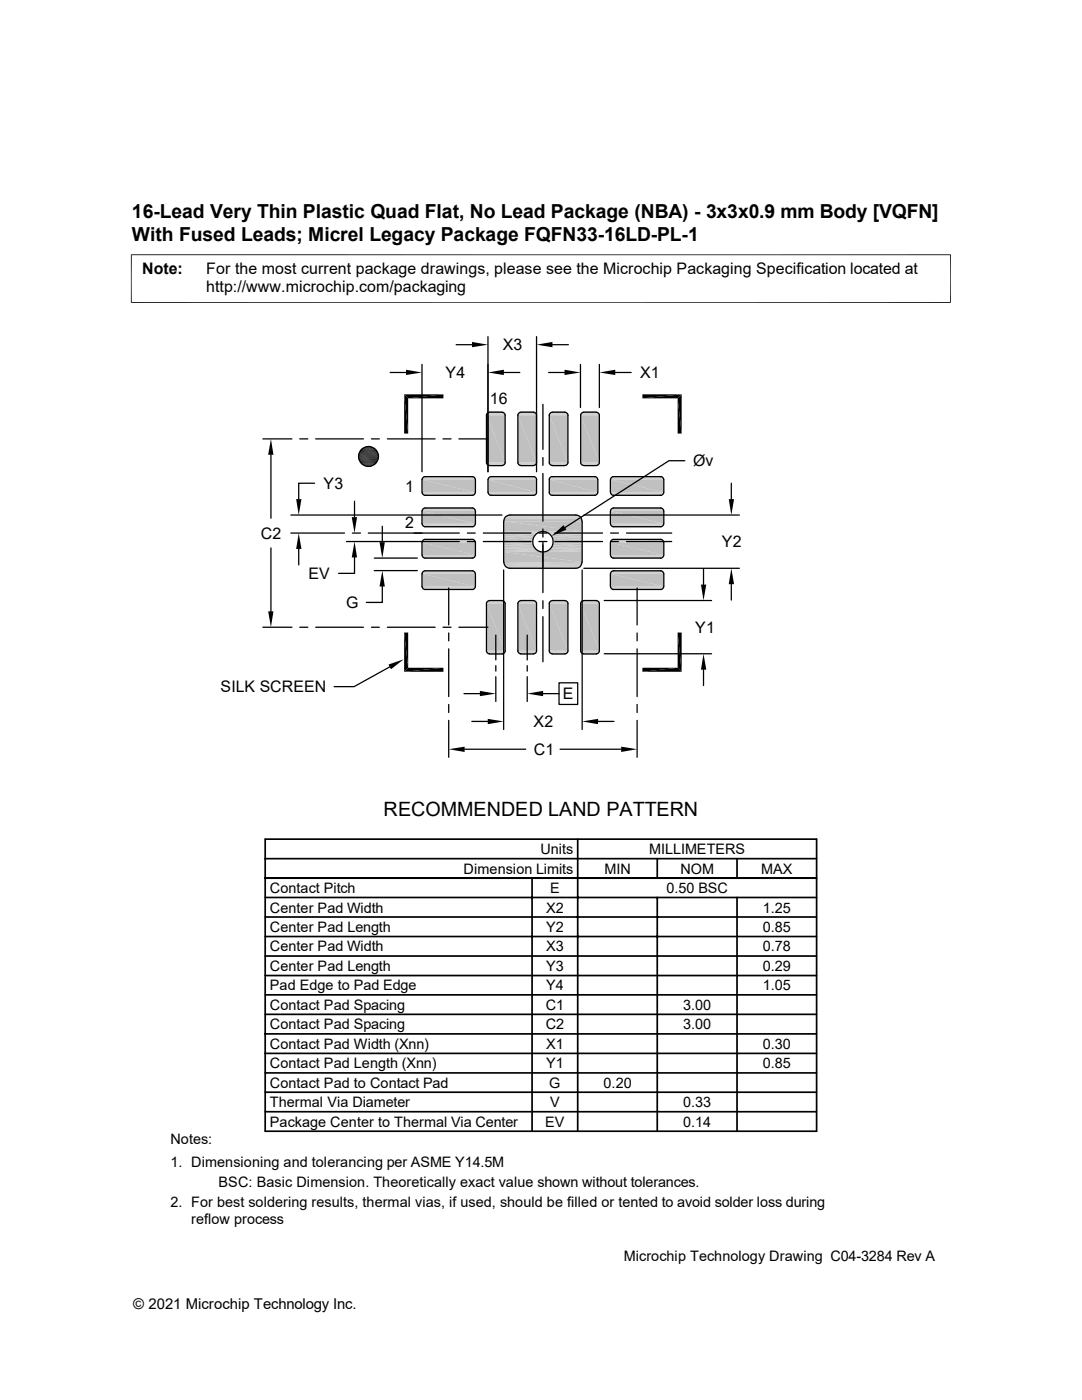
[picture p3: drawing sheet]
<svg xmlns="http://www.w3.org/2000/svg" width="216mm" height="279mm" viewBox="0 0 216 279" stroke-linecap="round" stroke-linejoin="round" font-family="sans-serif">
<g fill="none" stroke="#c0c0c0" stroke-width=".2">
<path d="M100.5 103.8h15.7M100.6 103.5h15.5M100.6 103.6h15.5M100.7 103.4h15.3M100.7 103.3h15.3M100.8 103.2h15.1M100.9 103.1h14.9M101 103h14.7M101 103h14.6M101.1 102.9h14.4M101.3 102.9h14.1M101.3 102.8h14"/>
<path d="M101.5 102.8h13.6"/>
</g>
<path d="M100.5 103.9h15.7M100.5 103.7h15.6" fill="none" stroke="#c0c0c0" stroke-width=".21"/>
<g fill="#c0c0c0">
<path d="M100.5 104l15.7 2h-15.7z"/>
<path d="M100.5 104h15.7v2z"/>
</g>
<path d="M100.5 106.1h7.6M100.5 106.2h7.3M100.5 109.9h6.9M100.5 110h7.3M100.5 110.1h7.6M108.5 106.1h7.7M108.5 110.1h7.7M108.9 106.2h7.3M108.9 110h7.3M109.3 109.9h6.9" fill="none" stroke="#c0c0c0" stroke-width=".2"/>
<path d="M100.5 106.4h6.9M109.3 106.4h6.9" fill="none" stroke="#c0c0c0" stroke-width=".21"/>
<path d="M100.5 106.6h6.6M109.6 106.6h6.6" fill="none" stroke="#c0c0c0" stroke-width=".25"/>
<path d="M100.5 106.9h6.3M100.5 109.3h6.3M100.5 109.6h6.6M109.6 109.6h6.6M109.9 106.9h6.3M109.9 109.3h6.3" fill="none" stroke="#c0c0c0" stroke-width=".3"/>
<path d="M100.5 107.2h6.1M100.5 108.7h5.9M100.5 109h6.1M110.1 107.2h6.1M110.1 109h6.1M110.3 108.7h5.9" fill="none" stroke="#c0c0c0" stroke-width=".34"/>
<path d="M100.5 107.5h5.9M100.5 107.9h5.8M100.5 108.3h5.8M110.3 107.5h5.9M110.4 107.9h5.8M110.4 108.3h5.8" fill="none" stroke="#c0c0c0" stroke-width=".38"/>
<g fill="#c0c0c0">
<path d="M100.5 110.2l15.7 2h-15.7z"/>
<path d="M100.5 110.2h15.7v2z"/>
</g>
<path d="M100.5 112.3h15.7M100.5 112.5h15.7M100.6 112.7h15.5" fill="none" stroke="#c0c0c0" stroke-width=".21"/>
<g fill="none" stroke="#c0c0c0" stroke-width=".2">
<path d="M97.1 82.6h3.7M97.1 82.7h3.7M97.1 82.8h3.7M97.2 82.5h3.5M97.2 82.4h3.5M97.3 82.4h3.3M97.4 82.3h3.1M97.5 82.3h2.9M103.3 82.6h3.8M103.3 82.7h3.8M103.3 82.8h3.8M103.4 82.5h3.6"/>
<path d="M103.5 82.4h3.4M103.5 82.4h3.3M103.6 82.3h3.2M103.7 82.3h3M109.6 82.6h3.7M109.6 82.7h3.7M109.6 82.8h3.7M109.7 82.5h3.5M109.7 82.4h3.5M109.8 82.4h3.3M109.9 82.3h3.1M110 82.3h2.9"/>
<path d="M115.9 82.7h3.7M115.9 82.8h3.7M115.9 82.6h3.7M116 82.5h3.5M116 82.4h3.5M116.1 82.4h3.3M116.2 82.3h3.1M116.2 82.3h3M100.7 112.9h15.3M100.8 113.1h15.1M101 113.2h14.7M101.1 113.3h14.4"/>
<path d="M101.3 113.4h14.1"/>
</g>
<g fill="#c0c0c0">
<path d="M115.9 82.9l3.7 9.4h-3.7z"/>
<path d="M115.9 82.9h3.7v9.4z"/>
<path d="M109.6 82.9l3.7 9.4h-3.7z"/>
<path d="M109.6 82.9h3.7v9.4z"/>
<path d="M103.3 82.9l3.8 9.4h-3.8z"/>
<path d="M103.3 82.9h3.8v9.4z"/>
<path d="M97.1 82.9l3.7 9.4h-3.7z"/>
<path d="M97.1 82.9h3.7v9.4z"/>
</g>
<g fill="none" stroke="#c0c0c0" stroke-width=".2">
<path d="M84.2 95.6h10.7M84.2 95.7h10.7M84.2 95.5h10.6M84.3 95.4h10.5M84.4 95.3h10.3M84.4 95.2h10.2M84.5 95.2h10M84.6 95.1h9.8M97.1 92.3h3.7M97.1 92.4h3.7M97.1 92.5h3.7M97.2 92.6h3.5"/>
<path d="M97.2 92.7h3.5M97.3 92.8h3.3M97.4 92.9h3.1M97.4 95.6h9.7M97.4 95.7h9.7M97.4 95.5h9.7M97.5 92.9h2.9M97.5 95.4h9.5M97.5 95.3h9.4M97.6 92.9h2.7M97.6 95.2h9.2M97.7 95.2h9.1"/>
<path d="M97.8 95.1h8.9M103.3 92.3h3.8M103.3 92.4h3.8M103.3 92.5h3.8M103.4 92.6h3.6M103.5 92.7h3.4M103.5 92.8h3.3M103.6 92.9h3.2M103.7 92.9h3M103.8 92.9h2.8M109.6 92.3h3.7M109.6 92.4h3.7"/>
<path d="M109.6 92.5h3.7M109.6 95.5h9.7M109.6 95.6h9.7M109.6 95.7h9.7M109.7 92.6h3.5M109.7 95.4h9.5M109.7 92.7h3.5M109.7 95.3h9.5M109.8 92.8h3.3M109.8 95.2h9.3M109.9 92.9h3.1M109.9 95.2h9.1"/>
<path d="M110 92.9h2.9M110 95.1h8.9M110.1 92.9h2.7M115.9 92.3h3.7M115.9 92.4h3.7M115.9 92.5h3.7M116 92.6h3.5M116 92.7h3.5M116.1 92.8h3.3M116.2 92.9h3.1M116.2 92.9h3M116.4 92.9h2.7"/>
<path d="M121.8 95.6h10.7M121.8 95.7h10.7M121.8 95.5h10.6M121.9 95.4h10.5M122 95.3h10.3M122 95.2h10.2M122.1 95.2h10.1M122.2 95.1h9.8"/>
</g>
<g fill="#c0c0c0">
<path d="M121.8 95.7l10.7 2.6h-10.7z"/>
<path d="M121.8 95.7h10.7v2.6z"/>
<path d="M109.6 95.7l9.7 2.6h-9.7z"/>
<path d="M109.6 95.7h9.7v2.6z"/>
<path d="M97.4 95.7l9.7 2.6h-9.7z"/>
<path d="M97.4 95.7h9.7v2.6z"/>
<path d="M84.2 95.7l10.7 2.6h-10.7z"/>
<path d="M84.2 95.7h10.7v2.6z"/>
</g>
<g fill="none" stroke="#c0c0c0" stroke-width=".2">
<path d="M84.2 98.3h10.7M84.2 98.4h10.7M84.2 98.5h10.6M84.3 98.6h10.5M84.4 98.7h10.3M84.4 98.7h10.2M84.5 98.8h10M84.6 98.8h9.8M84.7 98.8h9.6M97.4 98.3h9.7M97.4 98.4h9.7M97.4 98.5h9.7"/>
<path d="M97.5 98.6h9.5M97.5 98.7h9.4M97.6 98.7h9.2M97.7 98.8h9.1M97.8 98.8h8.9M97.9 98.8h8.7M109.6 98.3h9.7M109.6 98.4h9.7M109.6 98.5h9.7M109.7 98.6h9.5M109.7 98.7h9.5M109.8 98.7h9.3"/>
<path d="M109.9 98.8h9.1M110 98.8h8.9M110.1 98.8h8.7M121.8 98.3h10.7M121.8 98.4h10.7M121.8 98.5h10.6M121.9 98.6h10.5M122 98.7h10.3M122 98.7h10.2M122.1 98.8h10.1M122.2 98.8h9.8M122.3 98.8h9.7"/>
<path d="M84.2 101.8h10.7M84.2 101.9h10.7M84.2 101.7h10.6M84.3 101.6h10.5M84.4 101.6h10.3M84.4 101.5h10.2M84.5 101.4h10M84.6 101.4h9.8M121.8 101.8h10.7M121.8 101.9h10.7M121.8 101.7h10.6M121.9 101.6h10.5"/>
<path d="M122 101.6h10.3M122 101.5h10.2M122.1 101.4h10.1M122.2 101.4h9.8"/>
</g>
<g fill="#c0c0c0">
<path d="M121.8 102l10.7 2.5h-10.7z"/>
<path d="M121.8 102h10.7v2.5z"/>
<path d="M84.2 102l10.7 2.5h-10.7z"/>
<path d="M84.2 102h10.7v2.5z"/>
</g>
<g fill="none" stroke="#c0c0c0" stroke-width=".2">
<path d="M84.2 104.6h10.7M84.2 104.7h10.7M84.2 108.1h10.7M84.2 108.2h10.7M84.2 104.8h10.6M84.2 108h10.6M84.3 104.9h10.5M84.3 107.9h10.5M84.4 104.9h10.3M84.4 107.8h10.3M84.4 105h10.2M84.4 107.8h10.2"/>
<path d="M84.5 105.1h10M84.5 107.7h10M84.6 105.1h9.8M84.6 107.7h9.8M121.8 104.6h10.7M121.8 104.7h10.7M121.8 108.1h10.7M121.8 108.2h10.7M121.8 104.8h10.6M121.8 108h10.6M121.9 104.9h10.5M121.9 107.9h10.5"/>
<path d="M122 104.9h10.3M122 107.8h10.3M122 105h10.2M122 107.8h10.2M122.1 105.1h10.1M122.1 107.7h10.1M122.2 105.1h9.8M122.2 107.7h9.8"/>
</g>
<g fill="#c0c0c0">
<path d="M121.8 108.2l10.7 2.6h-10.7z"/>
<path d="M121.8 108.2h10.7v2.6z"/>
<path d="M84.2 108.2l10.7 2.6h-10.7z"/>
<path d="M84.2 108.2h10.7v2.6z"/>
</g>
<g fill="none" stroke="#c0c0c0" stroke-width=".2">
<path d="M84.2 110.8h10.7M84.2 110.9h10.7M84.2 114.4h10.7M84.2 114.5h10.7M84.2 111h10.6M84.2 114.3h10.6M84.3 111.1h10.5M84.3 114.2h10.5M84.4 111.2h10.3M84.4 114.1h10.3M84.4 111.3h10.2M84.4 114h10.2"/>
<path d="M84.5 111.3h10M84.5 114h10M84.6 111.4h9.8M84.6 113.9h9.8M121.8 110.8h10.7M121.8 110.9h10.7M121.8 114.4h10.7M121.8 114.5h10.7M121.8 111h10.6M121.8 114.3h10.6M121.9 111.1h10.5M121.9 114.2h10.5"/>
<path d="M122 111.2h10.3M122 114.1h10.3M122 111.3h10.2M122 114h10.2M122.1 111.3h10.1M122.1 114h10.1M122.2 111.4h9.8M122.2 113.9h9.8"/>
</g>
<g fill="#c0c0c0">
<path d="M121.8 114.5l10.7 2.6h-10.7z"/>
<path d="M121.8 114.5h10.7v2.6z"/>
<path d="M84.2 114.5l10.7 2.6h-10.7z"/>
<path d="M84.2 114.5h10.7v2.6z"/>
</g>
<g fill="none" stroke="#c0c0c0" stroke-width=".2">
<path d="M84.2 117.1h10.7M84.2 117.2h10.7M84.2 117.3h10.6M84.3 117.4h10.5M84.4 117.5h10.3M84.4 117.5h10.2M84.5 117.6h10M84.6 117.6h9.8M97.3 120h3.3M97.4 119.9h3.1M97.5 119.9h2.9M97.6 119.8h2.7"/>
<path d="M103.5 120h3.3M103.6 119.9h3.2M103.7 119.9h3M103.8 119.8h2.8M109.8 120h3.3M109.9 119.9h3.1M110 119.9h2.9M110.1 119.8h2.7M116.1 120h3.3M116.2 119.9h3.1M116.2 119.9h3M116.4 119.8h2.7"/>
<path d="M121.8 117.1h10.7M121.8 117.2h10.7M121.8 117.3h10.6M121.9 117.4h10.5M122 117.5h10.3M122 117.5h10.2M122.1 117.6h10.1M122.2 117.6h9.8M97.1 120.2h3.7M97.1 120.3h3.7M97.1 120.4h3.7M97.2 120.1h3.5"/>
<path d="M103.3 120.2h3.8M103.3 120.3h3.8M103.3 120.4h3.8M103.4 120.1h3.6M103.5 120.1h3.4M109.6 120.2h3.7M109.6 120.3h3.7M109.6 120.4h3.7M109.7 120.1h3.5M115.9 120.3h3.7M115.9 120.4h3.7M115.9 120.2h3.7"/>
<path d="M116 120.1h3.5"/>
</g>
<g fill="#c0c0c0">
<path d="M115.9 120.5l3.7 9.4h-3.7z"/>
<path d="M115.9 120.5h3.7v9.4z"/>
<path d="M109.6 120.5l3.7 9.4h-3.7z"/>
<path d="M109.6 120.5h3.7v9.4z"/>
<path d="M103.3 120.5l3.8 9.4h-3.8z"/>
<path d="M103.3 120.5h3.8v9.4z"/>
<path d="M97.1 120.5l3.7 9.4h-3.7z"/>
<path d="M97.1 120.5h3.7v9.4z"/>
</g>
<g fill="none" stroke="#c0c0c0" stroke-width=".2">
<path d="M97.1 129.9h3.7M97.1 130h3.7M97.1 130.2h3.7M97.2 130.3h3.5M97.3 130.4h3.3M97.4 130.5h3.1M97.5 130.5h2.9M103.3 129.9h3.8M103.3 130h3.8M103.3 130.2h3.8M103.4 130.3h3.6M103.5 130.3h3.4"/>
<path d="M103.5 130.4h3.3M103.6 130.5h3.2M103.7 130.5h3M109.6 129.9h3.7M109.6 130h3.7M109.6 130.2h3.7M109.7 130.3h3.5M109.8 130.4h3.3M109.9 130.5h3.1M110 130.5h2.9M115.9 129.9h3.7M115.9 130h3.7"/>
<path d="M115.9 130.2h3.7M116 130.3h3.5M116.1 130.4h3.3M116.2 130.5h3.1M116.2 130.5h3"/>
</g>
<g fill="none" stroke="#000" stroke-width=".25">
<path d="M77.9 74.3h3.1M84.2 72.7v21.4M91 68.8h3.2M97.4 67.2v26.9M100.5 74.3h3.2M107.1 67.2v26.9M109.5 74.3h3.1M110.2 68.8h3.2M115.8 72.7v8.6M119.6 72.7v8.6M122.8 74.3h3.1M52.5 87.6h5.8"/>
<path d="M54.1 90.8v12.6M59.8 87.6h1.6M62.8 96.4h-3.2v3.2M63 87.6h9.5M74.1 87.6h1.6M77.3 87.6h9.5M84.2 95.7v2.6M84.2 98.3l.2 .4 .3 .1h9.7l.3-.1 .1-.4M84.2 95.7l.2-.4 .3-.2h9.7l.3 .2 .1 .4M88.4 87.6h1.6M91.6 87.6h5.8M94.9 95.7v2.6"/>
<path d="M97.4 95.7v2.6M97.4 95.7l.2-.4 .2-.2h8.8l.5 .4v2.9l-.5 .4h-8.8l-.2-.1-.2-.4M97.7 82.3l-.5 .2-.1 .2v9.8l.1 .2 .5 .2M97.7 92.9h2.5M97.7 82.3h2.5M100.2 82.3l.4 .2 .2 .2v9.8l-.2 .2-.4 .2M103.9 82.3l-.4 .2-.2 .2v9.8l.2 .2 .4 .2M103.9 92.9h2.6M103.9 82.3h2.6M106.5 82.3l.4 .2 .2 .4M107.1 92.3l-.2 .4-.4 .2M108.3 80.7v9"/>
<path d="M108.3 91.3v1.6M108.3 94.5v9.5M109.8 95.3l.2-.2h8.8l.5 .6v2.7l-.5 .4h-8.8l-.4-.4v-2.9zM110.2 82.3l-.4 .2-.2 .2v9.8l.2 .2 .4 .2M110.2 92.9h2.5M110.2 82.3h2.5M112.7 82.3l.5 .2 .1 .2v9.8l-.1 .2-.5 .2M116.5 82.3l-.5 .2-.1 .2v9.8l.1 .2 .5 .2M116.5 92.9h2.5M116.5 82.3h2.5M119 82.3l.4 .2 .2 .2v9.8l-.2 .2-.4 .2M122 95.3l.3-.2h9.7l.4 .4v2.9l-.4 .4h-9.7l-.5-.5v-2.8z"/>
<path d="M136.7 91.9h-3.2l-20.8 13.4M145.9 96.4v3.2M54.1 109.3v12.7M58 102.8h42.2M58 106.4h10.7M59.6 109.6v3.1M69.1 108.1h22.6M70.3 106.4h1.6M70.7 111.3v3.1h-3.1M70.7 100v3.2M73.5 106.4h18.2M74.7 111.4h8.6"/>
<path d="M74.7 113.9h8.6M76.3 117.1v3.1h-3.2M76.3 105v3.2M84.2 102v2.5M84.2 108.2v2.6M84.2 114.5v2.6M84.2 104.5l.2 .4 .3 .2h9.7l.3-.2 .1-.4M84.2 102l.2-.4 .3-.2h9.7l.3 .2 .1 .4M84.2 110.8l.2 .4 .3 .2h9.7l.3-.2 .1-.4M84.2 108.2l.2-.4 .3-.1h9.7l.3 .1 .1 .4M84.2 117.1l.2 .4 .3 .1h9.7l.3-.1 .1-.4M84.2 114.5l.2-.4 .3-.2h9.7l.3 .2 .1 .4"/>
<path d="M89.5 117.3v7.4M93.3 106.4h1.5M93.3 108.1h1.5M94.9 102v2.5M94.9 108.2v2.6M94.9 114.5v2.6M96.4 106.4h9.6M96.4 108.1h9.6M97.7 119.9l-.5 .2-.1 .2v9.7l.1 .3 .5 .2M97.7 119.8h2.5M100.2 119.9l.4 .2 .2 .2v9.7l-.2 .3-.4 .2M100.5 113.7v31.9"/>
<path d="M103.9 119.9l-.4 .2-.2 .2v9.7l.2 .3 .4 .2M103.9 119.8h2.6M106.5 119.9l.4 .2 .2 .2v9.7l-.2 .3-.4 .2M107.5 106.4h1.6M107.5 108.1h1.6M108.3 105.6v1.6M108.3 108.1v10.2M108.3 119.9v1.6M110.2 119.9l-.4 .2-.2 .2v9.7l.2 .3 .4 .2M110.2 119.8h2.5M110.7 106.4h9.5M110.7 108.1h9.5"/>
<path d="M112.7 119.9l.5 .2 .1 .2v9.7l-.1 .3-.5 .2M116.1 104a1.16 1.16 0 0 0-1.2-1.2h-13.5a1.21 1.21 0 0 0-.9 1.2v8.2a1.16 1.16 0 0 0 1.3 1.2h13.1a1.16 1.16 0 0 0 1.2-1.2M116.2 104v8.2M116.2 113.7v31.9M116.5 119.9l-.5 .2-.1 .2v9.7l.1 .3 .5 .2M116.5 119.8h2.5M116.5 102.8h31M116.5 113.4h31M119 119.9l.4 .2 .2 .2v9.7l-.2 .3-.4 .2M120.6 119.8h21.4M121.8 106.4h1.6M121.8 108.1h1.6"/>
<path d="M122 114.1l.3-.2h9.7l.4 .4v2.9l-.4 .4h-9.7l-.5-.5v-2.8zM122 107.8l.3-.1h9.7l.4 .4v2.9l-.4 .4h-9.7l-.5-.6v-2.7zM122 101.6l.3-.2h9.7l.4 .4v2.9l-.4 .4h-9.7l-.5-.6v-2.7zM125 106.4h9M125 108.1h9M127.1 117.3v7.4M140.4 113.5v3.2M145.9 116.6v3.2M52.5 125.2h5.8M59.8 125.2h1.6M63 125.2h9.5M74.1 125.2h1.6"/>
<path d="M77.3 125.2h9.5M77.8 133.1l-7.1 3.9h-4M88.4 125.2h1.6M89.5 126.3v1.6M89.5 129.5v9.5M91.6 125.2h5.8M92.6 138.4h3.2M97.7 130.5h2.5M98.9 126.7v5M98.9 132.8v1.1M98.9 135v5M103.9 130.5h2.6"/>
<path d="M105.2 126.7v5M105.2 132.8v1.1M105.2 135v5M108.3 123.1v9M108.4 138.4h3.1M110.2 130.5h2.5M111.5 136.3h3.8v4.3h-3.8zM116.5 130.5h2.5M120.6 130.5h21.4M127.1 126.3v1.6M127.1 129.5v9.5M140.4 133.6v3.2"/>
<path d="M89.5 140.6v1.6M89.5 143.8v7.3M92.7 149.5h12.2M94.1 144h3.2M111.8 149.5h12.2M119.3 144h3.2M127.1 140.6v1.6M127.1 143.8v7.3"/>
<circle cx="73.5" cy="91.1" r="1.98"/>
<circle cx="108.3" cy="108.1" r="2.04"/>
</g>
<g fill="none" stroke="#000" stroke-width=".34">
<path d="M52.9 171.4h110M52.9 175.3h110M52.9 167.5h110v58.3h-110zM52.9 179.1h110M106.2 175.3v50.5M115.3 167.5v58.3M131.1 171.4v3.9M131.1 179.1v46.7M147.1 171.4v3.9M147.1 179.1v46.7M52.9 183h110M52.9 186.9h110"/>
<path d="M52.9 190.8h110M52.9 194.7h110M52.9 198.5h110M52.9 206.3h110M52.9 210.2h110M52.9 218h110M52.9 214.1h110M52.9 202.4h110M52.9 221.9h110"/>
</g>
<g fill="#000">
<path d="M80.6 78.7h7.9l-7.1 .8zM81 73.8l3.2 .5-3.2 .5zM81.4 79.5l7.1-.8v.8zM94.2 68.2l3.2 .6-3.2 .5zM97.4 74.3l3.1-.5v1zM107.1 68.8l3.1-.6v1.1zM112.6 73.8l3.2 .5-3.2 .5zM119.6 74.3l3.2-.5v1zM128.2 78.7h7.8l-7.8 .8zM128.2 79.5l7.8-.8-.8 .8zM135.2 79.5l.8 7h-.8zM135.2 79.5l.8-.8v7.8z"/>
<path d="M54.1 87.6l.5 3.2h-1.1zM59.1 99.6h1.1l-.6 3.2zM72.5 92.8l1.9 .2h-1.7zM72.5 92.8h2l-.1 .2zM72.5 89.3h2zM72.7 89.2l1.8 .1zM72.7 93h1.5zM72.7 93h1.7zM72.7 89.2h1.7zM72.9 89.2h1.5zM72.9 93l1.1 .1zM72.9 93h1.3z"/>
<path d="M72.9 89.2h1.3zM73.1 89.1l1.1 .1zM73.1 93.1h.6zM73.1 93.1h.9zM73.1 89.1h.9zM73.2 89.1h.8zM73.2 93.1h.5zM73.2 89.1h.5zM80.6 78.7l.8 7.8h-.8zM80.6 78.7l.8 .8v7zM145.4 99.6h1.1l-.6 3.2zM59.6 106.4l.6 3.2h-1.1z"/>
<path d="M70.2 103.2h1l-.5 3.2zM70.7 108.1l.5 3.2h-1zM75.7 108.2h1.1l-.5 3.2zM76.3 113.9l.5 3.2h-1.1zM110.1 107l2.3-2.2 .6 .9zM139.9 116.7h1l-.5 3.1zM145.9 113.4l.6 3.2h-1.1zM53.5 122h1.1l-.5 3.2zM77.5 132.6l3.1-1-2.6 2zM80.6 126.2l.8 7.1-.8 .8zM80.6 126.2h.8v7.1zM80.6 134.1l7.9-.8v.8z"/>
<path d="M80.6 134.1l.8-.8h7.1zM95.8 137.9l3.1 .5-3.1 .5zM105.2 138.4l3.2-.5v1zM135.2 126.2l.8 7.9-.8-.8zM128.2 133.3h7l-7 .8zM135.2 126.2h.8v7.9zM128.2 134.1l7-.8 .8 .8zM140.4 130.5l.5 3.1h-1zM89.5 149.5l3.2-.5v1.1zM97.3 143.5l3.2 .5-3.2 .5zM116.2 144l3.1-.5v1zM124 149l3.1 .5-3.1 .6z"/>
</g>
<g fill="none" stroke="#000" stroke-width=".2">
<path d="M26.1 50.8h163.6M26.2 50.8v9.7M189.7 50.8v9.7M26.1 60.4h163.6M71.5 90.8h4M71.5 91.2h4.1M71.5 91.6h4M71.6 90.4h3.9M71.6 90.3h3.8M71.6 91.9h3.8M71.7 90.1h3.6M71.7 92.1h3.6"/>
<path d="M71.8 89.9h3.4M71.8 92.3h3.4M71.9 89.8h3.2M71.9 92.4h3.2M72.1 89.6h2.9M72.1 92.6h2.9M72.2 89.5h2.6M72.2 92.7h2.6M72.3 89.4h2.4M72.3 92.8h2.4"/>
</g>
<path d="M71.5 91h4.1M71.5 91.4h4M71.5 90.6h4M71.6 91.8h3.9" fill="none" stroke="#000" stroke-width=".21"/>
<g font-size="3.9">
<text x="26.3" y="43.5">16-Lead Very Thin Plastic Quad Flat, No Lead Package (NBA) - 3x3x0.9 mm Body [VQFN]</text>
<text x="26.3" y="48">With Fused Leads; Micrel Legacy Package FQFN33-16LD-PL-1</text>
<text x="76.5" y="162.8">RECOMMENDED LAND PATTERN</text>
</g>
<g font-size="3.2">
<text x="28.4" y="54.6">Note:</text>
<text x="41.1" y="54.6">For the most current package drawings, please see the Microchip Packaging Specification located at</text>
<text x="41.1" y="58.3">http://www.microchip.com/packaging</text>
<text x="100.3" y="69.9">X3</text>
<text x="88.9" y="75.5">Y4</text>
<text x="127.7" y="75.5">X1</text>
<text x="97.7" y="80.7">16</text>
<text x="138.3" y="93">Øv</text>
<text x="64.6" y="97.5">Y3</text>
<text x="80.9" y="98.1">1</text>
<text x="52" y="107.5">C2</text>
<text x="80.9" y="105.3">2</text>
<text x="144.1" y="109.2">Y2</text>
<text x="61.6" y="115.6">EV</text>
<text x="69" y="121.4">G</text>
<text x="138.7" y="126.3">Y1</text>
<text x="44" y="138.2">SILK SCREEN</text>
<text x="112.3" y="139.6">E</text>
<text x="106.5" y="145.1">X2</text>
<text x="106.5" y="150.7">C1</text>
</g>
<text font-size="3" x="26.6" y="261.3">© 2021 Microchip Technology Inc.</text>
<g font-size="2.9">
<text x="107.8" y="170.4">Units</text>
<text x="129.5" y="170.4">MILLIMETERS</text>
<text x="53.8" y="178.2">Contact Pitch</text>
<text x="92.5" y="174.3">Dimension Limits</text>
<text x="109.8" y="178.2">E</text>
<text x="120.6" y="174.3">MIN</text>
<text x="133" y="178.2">0.50 BSC</text>
<text x="135.8" y="174.3">NOM</text>
<text x="151.9" y="174.3">MAX</text>
<text x="53.8" y="182.1">Center Pad Width</text>
<text x="53.8" y="186">Center Pad Length</text>
<text x="109" y="186">Y2</text>
<text x="109" y="182.1">X2</text>
<text x="152.2" y="186">0.85</text>
<text x="152.2" y="182.1">1.25</text>
<text x="53.8" y="189.9">Center Pad Width</text>
<text x="109" y="189.9">X3</text>
<text x="152.2" y="189.9">0.78</text>
<text x="53.8" y="193.8">Center Pad Length</text>
<text x="53.8" y="197.7">Pad Edge to Pad Edge</text>
<text x="109" y="193.8">Y3</text>
<text x="109" y="197.7">Y4</text>
<text x="152.2" y="197.7">1.05</text>
<text x="152.2" y="193.8">0.29</text>
<text x="53.8" y="201.5">Contact Pad Spacing</text>
<text x="108.9" y="201.5">C1</text>
<text x="136.3" y="201.5">3.00</text>
<text x="53.8" y="209.3">Contact Pad Width (Xnn)</text>
<text x="53.8" y="205.4">Contact Pad Spacing</text>
<text x="108.9" y="205.4">C2</text>
<text x="109" y="209.3">X1</text>
<text x="136.3" y="205.4">3.00</text>
<text x="152.2" y="209.3">0.30</text>
<text x="53.8" y="213.2">Contact Pad Length (Xnn)</text>
<text x="109" y="213.2">Y1</text>
<text x="152.2" y="213.2">0.85</text>
<text x="53.8" y="221">Thermal Via Diameter</text>
<text x="53.8" y="217.1">Contact Pad to Contact Pad</text>
<text x="109.6" y="217.1">G</text>
<text x="109.8" y="221">V</text>
<text x="120.4" y="217.1">0.20</text>
<text x="136.3" y="221">0.33</text>
<text x="53.8" y="224.8">Package Center to Thermal Via Center</text>
<text x="108.8" y="224.8">EV</text>
<text x="136.3" y="224.8">0.14</text>
<text x="34" y="232.9">1. Dimensioning and tolerancing per ASME Y14.5M</text>
<text x="34" y="228.3">Notes:</text>
<text x="43.6" y="236.9">BSC: Basic Dimension. Theoretically exact value shown without tolerances.</text>
<text x="34" y="240.9">2. For best soldering results, thermal vias, if used, should be filled or tented to avoid solder loss during</text>
<text x="38.1" y="244.3">reflow process</text>
<text x="124.5" y="251.6">Microchip Technology Drawing C04-3284 Rev A</text>
</g>
</svg>
